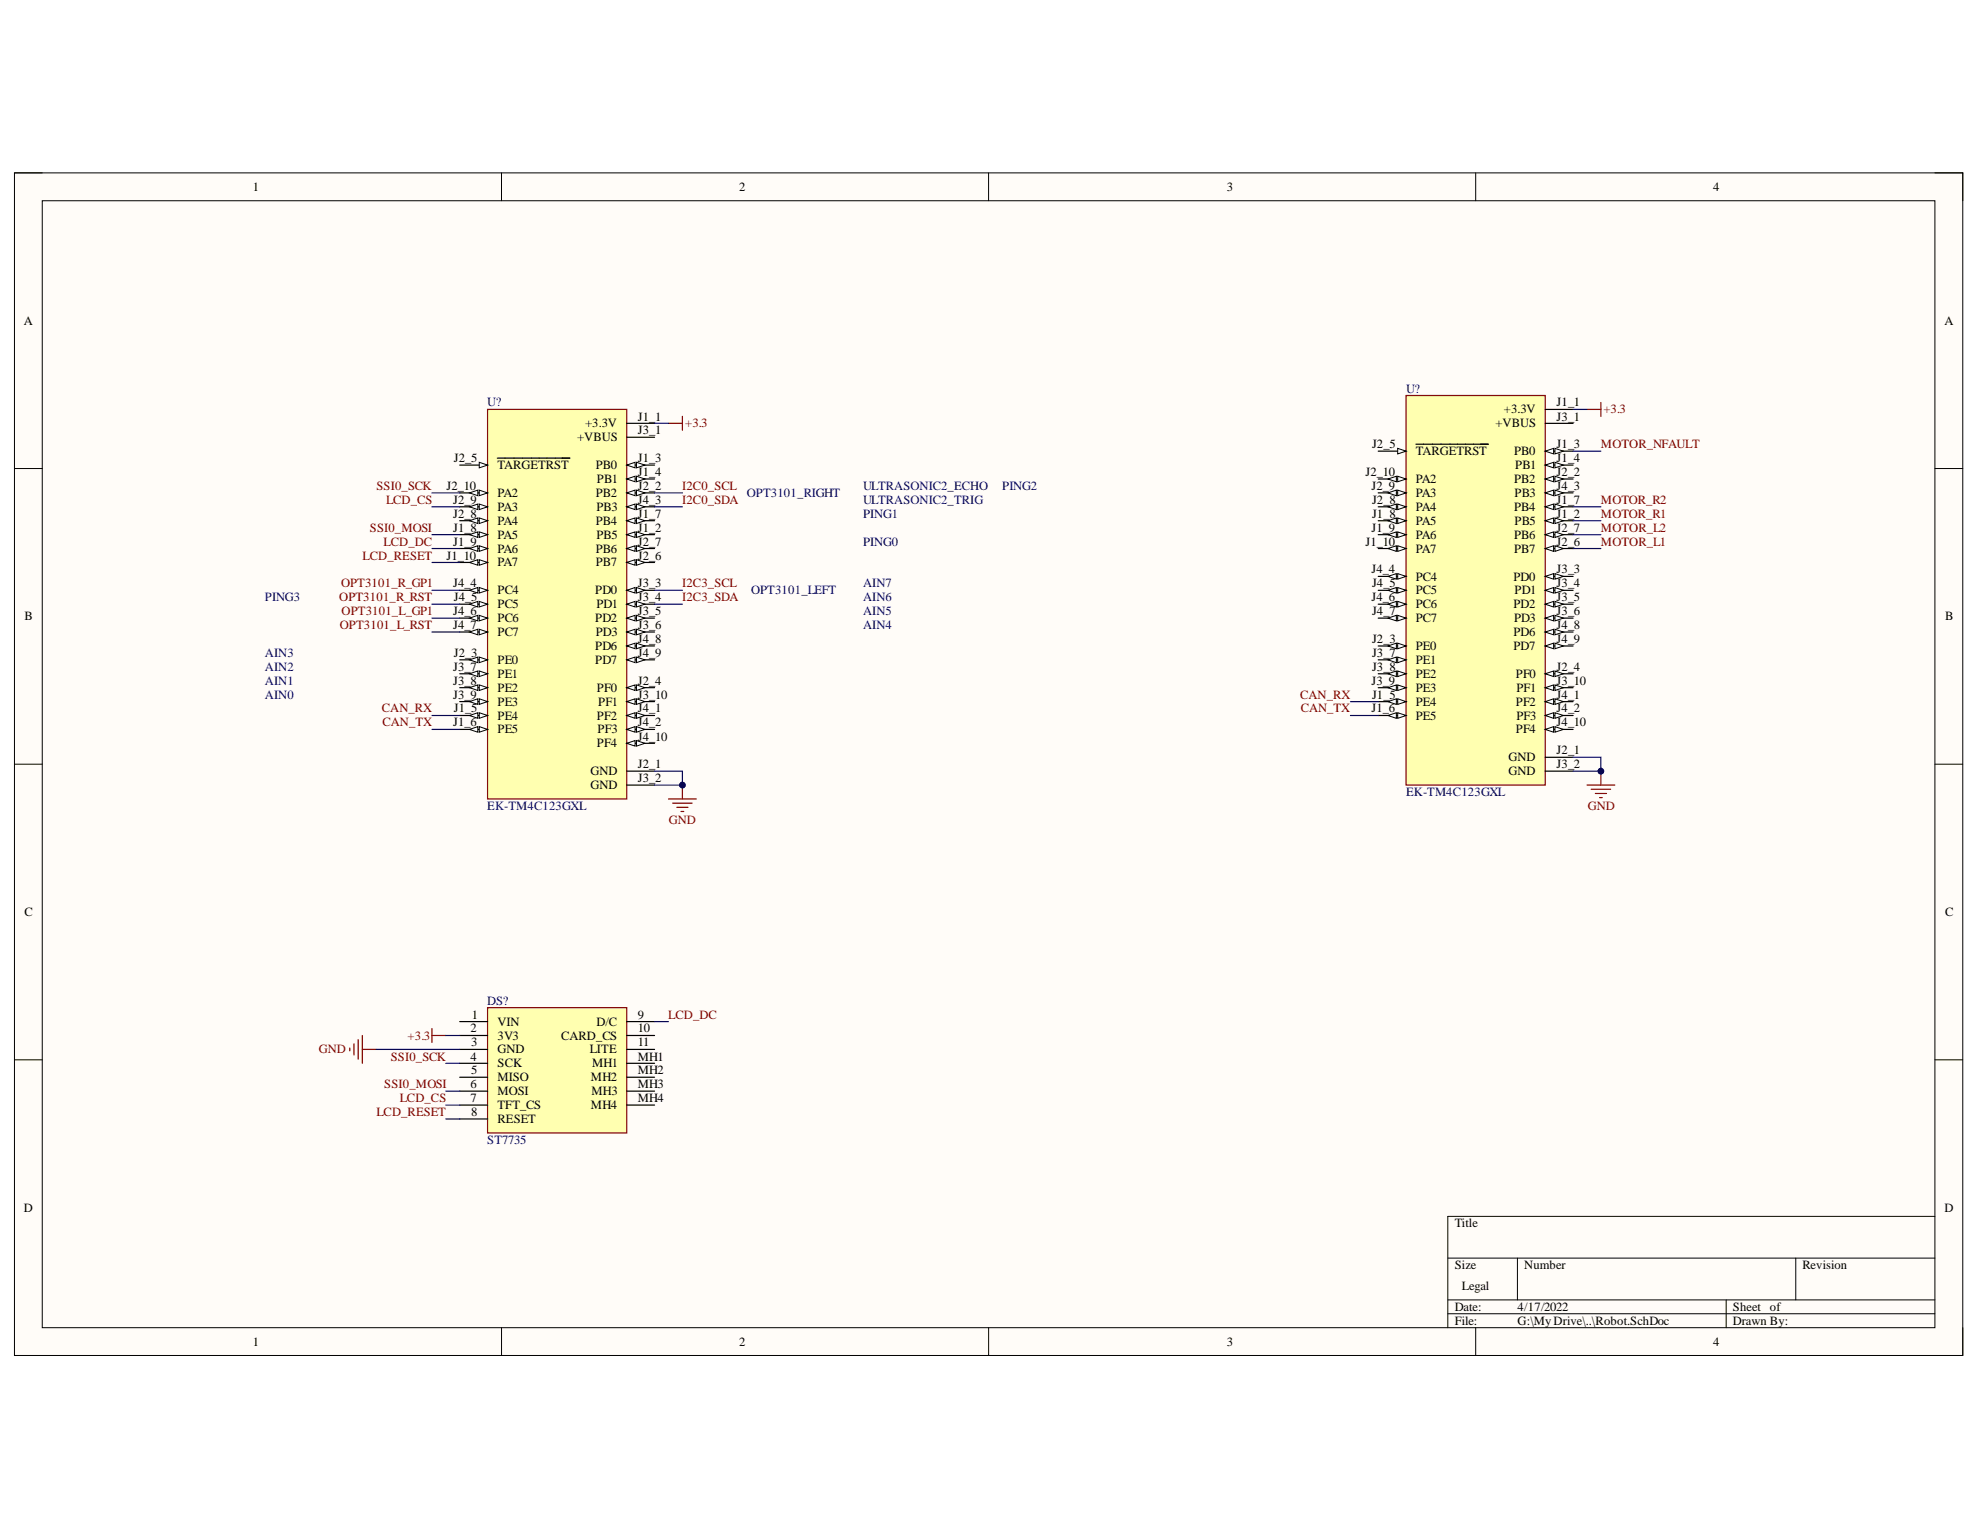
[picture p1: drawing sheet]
<svg xmlns="http://www.w3.org/2000/svg" width="279mm" height="216mm" viewBox="0 0 279 216" stroke-linecap="round" stroke-linejoin="round" font-family="sans-serif">
<path d="M2 24.4h275v166.9h-275z" fill-rule="evenodd" fill="#fffcf8"/>
<path d="M2 24.4h275v166.9h-275z" fill="none" stroke="#000" stroke-width=".14"/>
<path d="M6 28.3h267v159.1h-267z" fill-rule="evenodd" fill="#fffcf8"/>
<g fill="none" stroke="#000" stroke-width=".14">
<path d="M2 24.4h4M6 28.3h267v159.1h-267zM70.8 24.4v3.9M139.5 24.4v3.9M208.2 24.4v3.9M273 24.4h4v3.9M2 66.1h4M273 66.1h4M2 107.8h4M273 107.8h4M2 149.6h4M273 149.6h4"/>
<path d="M204.3 177.5h68.7M214.1 177.5v5.9M253.4 177.5v5.9M273 171.6h-68.7v15.8M70.8 187.4v3.9M139.5 187.4v3.9M204.3 183.4h68.7M204.3 185.4h68.7M208.2 187.4v3.9M243.6 183.4v4M277 187.4v3.9"/>
</g>
<path d="M68.8 57.8h19.6v54.9h-19.6z" fill-rule="evenodd" fill="#ffffb0"/>
<path d="M68.8 57.8h19.6v54.9h-19.6z" fill="none" stroke="#800000" stroke-width=".17"/>
<path d="M64.9 65.6h3.9" fill="none" stroke="#000" stroke-width=".17"/>
<path d="M67.6 65.2l1.2 .4-1.2 .4z" fill="#f8fcff"/>
<path d="M67.6 65.2l1.2 .4-1.2 .4z" fill="none" stroke="#000" stroke-width=".14"/>
<path d="M64.9 69.6h3.9M70.2 64.6h10.2" fill="none" stroke="#000" stroke-width=".17"/>
<path d="M67.6 69.2l1.2 .4-1.2 .3z" fill="#f8fcff"/>
<path d="M67.6 69.2l1.2 .4-1.2 .3z" fill="none" stroke="#000" stroke-width=".14"/>
<path d="M66.3 69.6l1.1-.4v.7z" fill="#f8fcff"/>
<path d="M66.3 69.6l1.1-.4v.7z" fill="none" stroke="#000" stroke-width=".14"/>
<path d="M64.9 71.5h3.9" fill="none" stroke="#000" stroke-width=".17"/>
<path d="M67.6 71.1l1.2 .4-1.2 .4z" fill="#f8fcff"/>
<path d="M67.6 71.1l1.2 .4-1.2 .4z" fill="none" stroke="#000" stroke-width=".14"/>
<path d="M66.3 71.5l1.1-.4v.8z" fill="#f8fcff"/>
<path d="M66.3 71.5l1.1-.4v.8z" fill="none" stroke="#000" stroke-width=".14"/>
<path d="M64.9 73.5h3.9" fill="none" stroke="#000" stroke-width=".17"/>
<path d="M67.6 73.1l1.2 .4-1.2 .4z" fill="#f8fcff"/>
<path d="M67.6 73.1l1.2 .4-1.2 .4z" fill="none" stroke="#000" stroke-width=".14"/>
<path d="M66.3 73.5l1.1-.4v.8z" fill="#f8fcff"/>
<path d="M66.3 73.5l1.1-.4v.8z" fill="none" stroke="#000" stroke-width=".14"/>
<path d="M64.9 75.4h3.9" fill="none" stroke="#000" stroke-width=".17"/>
<path d="M67.6 75.1l1.2 .3-1.2 .4z" fill="#f8fcff"/>
<path d="M67.6 75.1l1.2 .3-1.2 .4z" fill="none" stroke="#000" stroke-width=".14"/>
<path d="M66.3 75.4l1.1-.3v.7z" fill="#f8fcff"/>
<path d="M66.3 75.4l1.1-.3v.7z" fill="none" stroke="#000" stroke-width=".14"/>
<path d="M64.9 77.4h3.9" fill="none" stroke="#000" stroke-width=".17"/>
<path d="M67.6 77l1.2 .4-1.2 .4z" fill="#f8fcff"/>
<path d="M67.6 77l1.2 .4-1.2 .4z" fill="none" stroke="#000" stroke-width=".14"/>
<path d="M66.3 77.4l1.1-.4v.8z" fill="#f8fcff"/>
<path d="M66.3 77.4l1.1-.4v.8z" fill="none" stroke="#000" stroke-width=".14"/>
<path d="M64.9 79.4h3.9" fill="none" stroke="#000" stroke-width=".17"/>
<path d="M67.6 79l1.2 .4-1.2 .4z" fill="#f8fcff"/>
<path d="M67.6 79l1.2 .4-1.2 .4z" fill="none" stroke="#000" stroke-width=".14"/>
<path d="M66.3 79.4l1.1-.4v.8z" fill="#f8fcff"/>
<path d="M66.3 79.4l1.1-.4v.8z" fill="none" stroke="#000" stroke-width=".14"/>
<path d="M64.9 83.3h3.9" fill="none" stroke="#000" stroke-width=".17"/>
<path d="M67.6 82.9l1.2 .4-1.2 .4z" fill="#f8fcff"/>
<path d="M67.6 82.9l1.2 .4-1.2 .4z" fill="none" stroke="#000" stroke-width=".14"/>
<path d="M66.3 83.3l1.1-.4v.8z" fill="#f8fcff"/>
<path d="M66.3 83.3l1.1-.4v.8z" fill="none" stroke="#000" stroke-width=".14"/>
<path d="M64.9 85.3h3.9" fill="none" stroke="#000" stroke-width=".17"/>
<path d="M67.6 84.9l1.2 .4-1.2 .4z" fill="#f8fcff"/>
<path d="M67.6 84.9l1.2 .4-1.2 .4z" fill="none" stroke="#000" stroke-width=".14"/>
<path d="M66.3 85.3l1.1-.4v.8z" fill="#f8fcff"/>
<path d="M66.3 85.3l1.1-.4v.8z" fill="none" stroke="#000" stroke-width=".14"/>
<path d="M64.9 87.2h3.9" fill="none" stroke="#000" stroke-width=".17"/>
<path d="M67.6 86.8l1.2 .4-1.2 .4z" fill="#f8fcff"/>
<path d="M67.6 86.8l1.2 .4-1.2 .4z" fill="none" stroke="#000" stroke-width=".14"/>
<path d="M66.3 87.2l1.1-.4v.8z" fill="#f8fcff"/>
<path d="M66.3 87.2l1.1-.4v.8z" fill="none" stroke="#000" stroke-width=".14"/>
<path d="M64.9 89.2h3.9" fill="none" stroke="#000" stroke-width=".17"/>
<path d="M67.6 88.8l1.2 .4-1.2 .4z" fill="#f8fcff"/>
<path d="M67.6 88.8l1.2 .4-1.2 .4z" fill="none" stroke="#000" stroke-width=".14"/>
<path d="M66.3 89.2l1.1-.4v.8z" fill="#f8fcff"/>
<path d="M66.3 89.2l1.1-.4v.8z" fill="none" stroke="#000" stroke-width=".14"/>
<path d="M64.9 93.1h3.9" fill="none" stroke="#000" stroke-width=".17"/>
<path d="M67.6 92.7l1.2 .4-1.2 .4z" fill="#f8fcff"/>
<path d="M67.6 92.7l1.2 .4-1.2 .4z" fill="none" stroke="#000" stroke-width=".14"/>
<path d="M66.3 93.1l1.1-.4v.8z" fill="#f8fcff"/>
<path d="M66.3 93.1l1.1-.4v.8z" fill="none" stroke="#000" stroke-width=".14"/>
<path d="M64.9 95.1h3.9" fill="none" stroke="#000" stroke-width=".17"/>
<path d="M67.6 94.7l1.2 .4-1.2 .4z" fill="#f8fcff"/>
<path d="M67.6 94.7l1.2 .4-1.2 .4z" fill="none" stroke="#000" stroke-width=".14"/>
<path d="M66.3 95.1l1.1-.4v.8z" fill="#f8fcff"/>
<path d="M66.3 95.1l1.1-.4v.8z" fill="none" stroke="#000" stroke-width=".14"/>
<path d="M64.9 97h3.9" fill="none" stroke="#000" stroke-width=".17"/>
<path d="M67.6 96.6l1.2 .4-1.2 .4z" fill="#f8fcff"/>
<path d="M67.6 96.6l1.2 .4-1.2 .4z" fill="none" stroke="#000" stroke-width=".14"/>
<path d="M66.3 97l1.1-.4v.8z" fill="#f8fcff"/>
<path d="M66.3 97l1.1-.4v.8z" fill="none" stroke="#000" stroke-width=".14"/>
<path d="M64.9 99h3.9" fill="none" stroke="#000" stroke-width=".17"/>
<path d="M67.6 98.6l1.2 .4-1.2 .4z" fill="#f8fcff"/>
<path d="M67.6 98.6l1.2 .4-1.2 .4z" fill="none" stroke="#000" stroke-width=".14"/>
<path d="M66.3 99l1.1-.4v.8z" fill="#f8fcff"/>
<path d="M66.3 99l1.1-.4v.8z" fill="none" stroke="#000" stroke-width=".14"/>
<path d="M64.9 101h3.9" fill="none" stroke="#000" stroke-width=".17"/>
<path d="M67.6 100.6l1.2 .4-1.2 .4z" fill="#f8fcff"/>
<path d="M67.6 100.6l1.2 .4-1.2 .4z" fill="none" stroke="#000" stroke-width=".14"/>
<path d="M66.3 101l1.1-.4v.8z" fill="#f8fcff"/>
<path d="M66.3 101l1.1-.4v.8z" fill="none" stroke="#000" stroke-width=".14"/>
<path d="M64.9 102.9h3.9" fill="none" stroke="#000" stroke-width=".17"/>
<path d="M67.6 102.5l1.2 .4-1.2 .4z" fill="#f8fcff"/>
<path d="M67.6 102.5l1.2 .4-1.2 .4z" fill="none" stroke="#000" stroke-width=".14"/>
<path d="M66.3 102.9l1.1-.4v.8z" fill="#f8fcff"/>
<path d="M66.3 102.9l1.1-.4v.8z" fill="none" stroke="#000" stroke-width=".14"/>
<path d="M88.4 59.7h4M88.4 61.7h4M88.4 65.6h4" fill="none" stroke="#000" stroke-width=".17"/>
<path d="M88.4 65.6l1.2-.4v.8z" fill="#f8fcff"/>
<path d="M88.4 65.6l1.2-.4v.8z" fill="none" stroke="#000" stroke-width=".14"/>
<path d="M89.8 65.2l1.2 .4-1.2 .4z" fill="#f8fcff"/>
<path d="M89.8 65.2l1.2 .4-1.2 .4z" fill="none" stroke="#000" stroke-width=".14"/>
<path d="M88.4 67.6h4" fill="none" stroke="#000" stroke-width=".17"/>
<path d="M88.4 67.6l1.2-.4v.8z" fill="#f8fcff"/>
<path d="M88.4 67.6l1.2-.4v.8z" fill="none" stroke="#000" stroke-width=".14"/>
<path d="M89.8 67.2l1.2 .4-1.2 .4z" fill="#f8fcff"/>
<path d="M89.8 67.2l1.2 .4-1.2 .4z" fill="none" stroke="#000" stroke-width=".14"/>
<path d="M88.4 69.6h4" fill="none" stroke="#000" stroke-width=".17"/>
<path d="M88.4 69.6l1.2-.4v.7z" fill="#f8fcff"/>
<path d="M88.4 69.6l1.2-.4v.7z" fill="none" stroke="#000" stroke-width=".14"/>
<path d="M89.8 69.2l1.2 .4-1.2 .3z" fill="#f8fcff"/>
<path d="M89.8 69.2l1.2 .4-1.2 .3z" fill="none" stroke="#000" stroke-width=".14"/>
<path d="M88.4 71.5h4" fill="none" stroke="#000" stroke-width=".17"/>
<path d="M88.4 71.5l1.2-.4v.8z" fill="#f8fcff"/>
<path d="M88.4 71.5l1.2-.4v.8z" fill="none" stroke="#000" stroke-width=".14"/>
<path d="M89.8 71.1l1.2 .4-1.2 .4z" fill="#f8fcff"/>
<path d="M89.8 71.1l1.2 .4-1.2 .4z" fill="none" stroke="#000" stroke-width=".14"/>
<path d="M88.4 73.5h4" fill="none" stroke="#000" stroke-width=".17"/>
<path d="M88.4 73.5l1.2-.4v.8z" fill="#f8fcff"/>
<path d="M88.4 73.5l1.2-.4v.8z" fill="none" stroke="#000" stroke-width=".14"/>
<path d="M89.8 73.1l1.2 .4-1.2 .4z" fill="#f8fcff"/>
<path d="M89.8 73.1l1.2 .4-1.2 .4z" fill="none" stroke="#000" stroke-width=".14"/>
<path d="M88.4 75.4h4" fill="none" stroke="#000" stroke-width=".17"/>
<path d="M88.4 75.4l1.2-.3v.7z" fill="#f8fcff"/>
<path d="M88.4 75.4l1.2-.3v.7z" fill="none" stroke="#000" stroke-width=".14"/>
<path d="M89.8 75.1l1.2 .3-1.2 .4z" fill="#f8fcff"/>
<path d="M89.8 75.1l1.2 .3-1.2 .4z" fill="none" stroke="#000" stroke-width=".14"/>
<path d="M88.4 77.4h4" fill="none" stroke="#000" stroke-width=".17"/>
<path d="M88.4 77.4l1.2-.4v.8z" fill="#f8fcff"/>
<path d="M88.4 77.4l1.2-.4v.8z" fill="none" stroke="#000" stroke-width=".14"/>
<path d="M89.8 77l1.2 .4-1.2 .4z" fill="#f8fcff"/>
<path d="M89.8 77l1.2 .4-1.2 .4z" fill="none" stroke="#000" stroke-width=".14"/>
<path d="M88.4 79.4h4" fill="none" stroke="#000" stroke-width=".17"/>
<path d="M88.4 79.4l1.2-.4v.8z" fill="#f8fcff"/>
<path d="M88.4 79.4l1.2-.4v.8z" fill="none" stroke="#000" stroke-width=".14"/>
<path d="M89.8 79l1.2 .4-1.2 .4z" fill="#f8fcff"/>
<path d="M89.8 79l1.2 .4-1.2 .4z" fill="none" stroke="#000" stroke-width=".14"/>
<path d="M88.4 83.3h4" fill="none" stroke="#000" stroke-width=".17"/>
<path d="M88.4 83.3l1.2-.4v.8z" fill="#f8fcff"/>
<path d="M88.4 83.3l1.2-.4v.8z" fill="none" stroke="#000" stroke-width=".14"/>
<path d="M89.8 82.9l1.2 .4-1.2 .4z" fill="#f8fcff"/>
<path d="M89.8 82.9l1.2 .4-1.2 .4z" fill="none" stroke="#000" stroke-width=".14"/>
<path d="M88.4 85.3h4" fill="none" stroke="#000" stroke-width=".17"/>
<path d="M88.4 85.3l1.2-.4v.8z" fill="#f8fcff"/>
<path d="M88.4 85.3l1.2-.4v.8z" fill="none" stroke="#000" stroke-width=".14"/>
<path d="M89.8 84.9l1.2 .4-1.2 .4z" fill="#f8fcff"/>
<path d="M89.8 84.9l1.2 .4-1.2 .4z" fill="none" stroke="#000" stroke-width=".14"/>
<path d="M88.4 87.2h4" fill="none" stroke="#000" stroke-width=".17"/>
<path d="M88.4 87.2l1.2-.4v.8z" fill="#f8fcff"/>
<path d="M88.4 87.2l1.2-.4v.8z" fill="none" stroke="#000" stroke-width=".14"/>
<path d="M89.8 86.8l1.2 .4-1.2 .4z" fill="#f8fcff"/>
<path d="M89.8 86.8l1.2 .4-1.2 .4z" fill="none" stroke="#000" stroke-width=".14"/>
<path d="M88.4 89.2h4" fill="none" stroke="#000" stroke-width=".17"/>
<path d="M88.4 89.2l1.2-.4v.8z" fill="#f8fcff"/>
<path d="M88.4 89.2l1.2-.4v.8z" fill="none" stroke="#000" stroke-width=".14"/>
<path d="M89.8 88.8l1.2 .4-1.2 .4z" fill="#f8fcff"/>
<path d="M89.8 88.8l1.2 .4-1.2 .4z" fill="none" stroke="#000" stroke-width=".14"/>
<path d="M88.4 91.2h4" fill="none" stroke="#000" stroke-width=".17"/>
<path d="M88.4 91.2l1.2-.4v.7z" fill="#f8fcff"/>
<path d="M88.4 91.2l1.2-.4v.7z" fill="none" stroke="#000" stroke-width=".14"/>
<path d="M89.8 90.8l1.2 .4-1.2 .3z" fill="#f8fcff"/>
<path d="M89.8 90.8l1.2 .4-1.2 .3z" fill="none" stroke="#000" stroke-width=".14"/>
<path d="M88.4 93.1h4" fill="none" stroke="#000" stroke-width=".17"/>
<path d="M88.4 93.1l1.2-.4v.8z" fill="#f8fcff"/>
<path d="M88.4 93.1l1.2-.4v.8z" fill="none" stroke="#000" stroke-width=".14"/>
<path d="M89.8 92.7l1.2 .4-1.2 .4z" fill="#f8fcff"/>
<path d="M89.8 92.7l1.2 .4-1.2 .4z" fill="none" stroke="#000" stroke-width=".14"/>
<path d="M88.4 97h4" fill="none" stroke="#000" stroke-width=".17"/>
<path d="M88.4 97l1.2-.4v.8z" fill="#f8fcff"/>
<path d="M88.4 97l1.2-.4v.8z" fill="none" stroke="#000" stroke-width=".14"/>
<path d="M89.8 96.6l1.2 .4-1.2 .4z" fill="#f8fcff"/>
<path d="M89.8 96.6l1.2 .4-1.2 .4z" fill="none" stroke="#000" stroke-width=".14"/>
<path d="M88.4 99h4" fill="none" stroke="#000" stroke-width=".17"/>
<path d="M88.4 99l1.2-.4v.8z" fill="#f8fcff"/>
<path d="M88.4 99l1.2-.4v.8z" fill="none" stroke="#000" stroke-width=".14"/>
<path d="M89.8 98.6l1.2 .4-1.2 .4z" fill="#f8fcff"/>
<path d="M89.8 98.6l1.2 .4-1.2 .4z" fill="none" stroke="#000" stroke-width=".14"/>
<path d="M88.4 101h4" fill="none" stroke="#000" stroke-width=".17"/>
<path d="M88.4 101l1.2-.4v.8z" fill="#f8fcff"/>
<path d="M88.4 101l1.2-.4v.8z" fill="none" stroke="#000" stroke-width=".14"/>
<path d="M89.8 100.6l1.2 .4-1.2 .4z" fill="#f8fcff"/>
<path d="M89.8 100.6l1.2 .4-1.2 .4z" fill="none" stroke="#000" stroke-width=".14"/>
<path d="M88.4 102.9h4" fill="none" stroke="#000" stroke-width=".17"/>
<path d="M88.4 102.9l1.2-.4v.8z" fill="#f8fcff"/>
<path d="M88.4 102.9l1.2-.4v.8z" fill="none" stroke="#000" stroke-width=".14"/>
<path d="M89.8 102.5l1.2 .4-1.2 .4z" fill="#f8fcff"/>
<path d="M89.8 102.5l1.2 .4-1.2 .4z" fill="none" stroke="#000" stroke-width=".14"/>
<path d="M88.4 104.9h4" fill="none" stroke="#000" stroke-width=".17"/>
<path d="M88.4 104.9l1.2-.4v.8z" fill="#f8fcff"/>
<path d="M88.4 104.9l1.2-.4v.8z" fill="none" stroke="#000" stroke-width=".14"/>
<path d="M89.8 104.5l1.2 .4-1.2 .4z" fill="#f8fcff"/>
<path d="M89.8 104.5l1.2 .4-1.2 .4z" fill="none" stroke="#000" stroke-width=".14"/>
<path d="M88.4 108.8h4M88.4 110.8h4" fill="none" stroke="#000" stroke-width=".17"/>
<path d="M68.8 142.2h19.6v17.7h-19.6z" fill-rule="evenodd" fill="#ffffb0"/>
<path d="M94.3 112.7h4M94.9 113.3h2.8M95.5 113.9h1.6M96.1 114.5h.4M96.3 110.8v1.9M68.8 142.2h19.6v17.7h-19.6z" fill="none" stroke="#800000" stroke-width=".17"/>
<g fill="none" stroke="#000" stroke-width=".17">
<path d="M64.9 144.2h3.9M64.9 146.1h3.9M64.9 148.1h3.9M64.9 150h3.9M64.9 152h3.9M64.9 154h3.9M64.9 155.9h3.9M64.9 157.9h3.9M88.4 144.2h4M88.4 146.1h4M88.4 148.1h4M88.4 150h4"/>
<path d="M88.4 152h4M88.4 154h4M88.4 155.9h4"/>
</g>
<circle cx="96.3" cy="110.8" r=".39" fill="#000080"/>
<circle cx="96.3" cy="110.8" r=".39" fill="none" stroke="#000080" stroke-width=".14"/>
<path d="M94.3 59.7h2M96.3 58.8v1.9M49.4 147.9v.4M50 147.3v1.6M50.5 146.7v2.8M51.1 146.1v3.9M51.1 148.1h2M61 145.1v2M61 146.1h1.9" fill="none" stroke="#800000" stroke-width=".17"/>
<path d="M198.4 55.8h19.6v55h-19.6z" fill-rule="evenodd" fill="#ffffb0"/>
<path d="M198.4 55.8h19.6v55h-19.6z" fill="none" stroke="#800000" stroke-width=".17"/>
<path d="M194.5 63.7h3.9" fill="none" stroke="#000" stroke-width=".17"/>
<path d="M197.2 63.3l1.2 .4-1.2 .4z" fill="#f8fcff"/>
<path d="M197.2 63.3l1.2 .4-1.2 .4z" fill="none" stroke="#000" stroke-width=".14"/>
<path d="M194.5 67.6h3.9M199.8 62.7h10.2" fill="none" stroke="#000" stroke-width=".17"/>
<path d="M197.2 67.2l1.2 .4-1.2 .4z" fill="#f8fcff"/>
<path d="M197.2 67.2l1.2 .4-1.2 .4z" fill="none" stroke="#000" stroke-width=".14"/>
<path d="M195.9 67.6l1.1-.4v.8z" fill="#f8fcff"/>
<path d="M195.9 67.6l1.1-.4v.8z" fill="none" stroke="#000" stroke-width=".14"/>
<path d="M194.5 69.6h3.9" fill="none" stroke="#000" stroke-width=".17"/>
<path d="M197.2 69.2l1.2 .4-1.2 .4z" fill="#f8fcff"/>
<path d="M197.2 69.2l1.2 .4-1.2 .4z" fill="none" stroke="#000" stroke-width=".14"/>
<path d="M195.9 69.6l1.1-.4v.8z" fill="#f8fcff"/>
<path d="M195.9 69.6l1.1-.4v.8z" fill="none" stroke="#000" stroke-width=".14"/>
<path d="M194.5 71.5h3.9" fill="none" stroke="#000" stroke-width=".17"/>
<path d="M197.2 71.1l1.2 .4-1.2 .4z" fill="#f8fcff"/>
<path d="M197.2 71.1l1.2 .4-1.2 .4z" fill="none" stroke="#000" stroke-width=".14"/>
<path d="M195.9 71.5l1.1-.4v.8z" fill="#f8fcff"/>
<path d="M195.9 71.5l1.1-.4v.8z" fill="none" stroke="#000" stroke-width=".14"/>
<path d="M194.5 73.5h3.9" fill="none" stroke="#000" stroke-width=".17"/>
<path d="M197.2 73.1l1.2 .4-1.2 .4z" fill="#f8fcff"/>
<path d="M197.2 73.1l1.2 .4-1.2 .4z" fill="none" stroke="#000" stroke-width=".14"/>
<path d="M195.9 73.5l1.1-.4v.8z" fill="#f8fcff"/>
<path d="M195.9 73.5l1.1-.4v.8z" fill="none" stroke="#000" stroke-width=".14"/>
<path d="M194.5 75.4h3.9" fill="none" stroke="#000" stroke-width=".17"/>
<path d="M197.2 75.1l1.2 .3-1.2 .4z" fill="#f8fcff"/>
<path d="M197.2 75.1l1.2 .3-1.2 .4z" fill="none" stroke="#000" stroke-width=".14"/>
<path d="M195.9 75.4l1.1-.3v.7z" fill="#f8fcff"/>
<path d="M195.9 75.4l1.1-.3v.7z" fill="none" stroke="#000" stroke-width=".14"/>
<path d="M194.5 77.4h3.9" fill="none" stroke="#000" stroke-width=".17"/>
<path d="M197.2 77l1.2 .4-1.2 .4z" fill="#f8fcff"/>
<path d="M197.2 77l1.2 .4-1.2 .4z" fill="none" stroke="#000" stroke-width=".14"/>
<path d="M195.9 77.4l1.1-.4v.8z" fill="#f8fcff"/>
<path d="M195.9 77.4l1.1-.4v.8z" fill="none" stroke="#000" stroke-width=".14"/>
<path d="M194.5 81.3h3.9" fill="none" stroke="#000" stroke-width=".17"/>
<path d="M197.2 80.9l1.2 .4-1.2 .4z" fill="#f8fcff"/>
<path d="M197.2 80.9l1.2 .4-1.2 .4z" fill="none" stroke="#000" stroke-width=".14"/>
<path d="M195.9 81.3l1.1-.4v.8z" fill="#f8fcff"/>
<path d="M195.9 81.3l1.1-.4v.8z" fill="none" stroke="#000" stroke-width=".14"/>
<path d="M194.5 83.3h3.9" fill="none" stroke="#000" stroke-width=".17"/>
<path d="M197.2 82.9l1.2 .4-1.2 .4z" fill="#f8fcff"/>
<path d="M197.2 82.9l1.2 .4-1.2 .4z" fill="none" stroke="#000" stroke-width=".14"/>
<path d="M195.9 83.3l1.1-.4v.8z" fill="#f8fcff"/>
<path d="M195.9 83.3l1.1-.4v.8z" fill="none" stroke="#000" stroke-width=".14"/>
<path d="M194.5 85.3h3.9" fill="none" stroke="#000" stroke-width=".17"/>
<path d="M197.2 84.9l1.2 .4-1.2 .4z" fill="#f8fcff"/>
<path d="M197.2 84.9l1.2 .4-1.2 .4z" fill="none" stroke="#000" stroke-width=".14"/>
<path d="M195.9 85.3l1.1-.4v.8z" fill="#f8fcff"/>
<path d="M195.9 85.3l1.1-.4v.8z" fill="none" stroke="#000" stroke-width=".14"/>
<path d="M194.5 87.2h3.9" fill="none" stroke="#000" stroke-width=".17"/>
<path d="M197.2 86.8l1.2 .4-1.2 .4z" fill="#f8fcff"/>
<path d="M197.2 86.8l1.2 .4-1.2 .4z" fill="none" stroke="#000" stroke-width=".14"/>
<path d="M195.9 87.2l1.1-.4v.8z" fill="#f8fcff"/>
<path d="M195.9 87.2l1.1-.4v.8z" fill="none" stroke="#000" stroke-width=".14"/>
<path d="M194.5 91.2h3.9" fill="none" stroke="#000" stroke-width=".17"/>
<path d="M197.2 90.8l1.2 .4-1.2 .3z" fill="#f8fcff"/>
<path d="M197.2 90.8l1.2 .4-1.2 .3z" fill="none" stroke="#000" stroke-width=".14"/>
<path d="M195.9 91.2l1.1-.4v.7z" fill="#f8fcff"/>
<path d="M195.9 91.2l1.1-.4v.7z" fill="none" stroke="#000" stroke-width=".14"/>
<path d="M194.5 93.1h3.9" fill="none" stroke="#000" stroke-width=".17"/>
<path d="M197.2 92.7l1.2 .4-1.2 .4z" fill="#f8fcff"/>
<path d="M197.2 92.7l1.2 .4-1.2 .4z" fill="none" stroke="#000" stroke-width=".14"/>
<path d="M195.9 93.1l1.1-.4v.8z" fill="#f8fcff"/>
<path d="M195.9 93.1l1.1-.4v.8z" fill="none" stroke="#000" stroke-width=".14"/>
<path d="M194.5 95.1h3.9" fill="none" stroke="#000" stroke-width=".17"/>
<path d="M197.2 94.7l1.2 .4-1.2 .4z" fill="#f8fcff"/>
<path d="M197.2 94.7l1.2 .4-1.2 .4z" fill="none" stroke="#000" stroke-width=".14"/>
<path d="M195.9 95.1l1.1-.4v.8z" fill="#f8fcff"/>
<path d="M195.9 95.1l1.1-.4v.8z" fill="none" stroke="#000" stroke-width=".14"/>
<path d="M194.5 97h3.9" fill="none" stroke="#000" stroke-width=".17"/>
<path d="M197.2 96.7l1.2 .3-1.2 .4z" fill="#f8fcff"/>
<path d="M197.2 96.7l1.2 .3-1.2 .4z" fill="none" stroke="#000" stroke-width=".14"/>
<path d="M195.9 97l1.1-.3v.7z" fill="#f8fcff"/>
<path d="M195.9 97l1.1-.3v.7z" fill="none" stroke="#000" stroke-width=".14"/>
<path d="M194.5 99h3.9" fill="none" stroke="#000" stroke-width=".17"/>
<path d="M197.2 98.6l1.2 .4-1.2 .4z" fill="#f8fcff"/>
<path d="M197.2 98.6l1.2 .4-1.2 .4z" fill="none" stroke="#000" stroke-width=".14"/>
<path d="M195.9 99l1.1-.4v.8z" fill="#f8fcff"/>
<path d="M195.9 99l1.1-.4v.8z" fill="none" stroke="#000" stroke-width=".14"/>
<path d="M194.5 101h3.9" fill="none" stroke="#000" stroke-width=".17"/>
<path d="M197.2 100.6l1.2 .4-1.2 .4z" fill="#f8fcff"/>
<path d="M197.2 100.6l1.2 .4-1.2 .4z" fill="none" stroke="#000" stroke-width=".14"/>
<path d="M195.9 101l1.1-.4v.8z" fill="#f8fcff"/>
<path d="M195.9 101l1.1-.4v.8z" fill="none" stroke="#000" stroke-width=".14"/>
<path d="M218 57.8h4M218 59.7h4M218 63.7h4" fill="none" stroke="#000" stroke-width=".17"/>
<path d="M218 63.7l1.2-.4v.8z" fill="#f8fcff"/>
<path d="M218 63.7l1.2-.4v.8z" fill="none" stroke="#000" stroke-width=".14"/>
<path d="M219.4 63.3l1.2 .4-1.2 .4z" fill="#f8fcff"/>
<path d="M219.4 63.3l1.2 .4-1.2 .4z" fill="none" stroke="#000" stroke-width=".14"/>
<path d="M218 65.6h4" fill="none" stroke="#000" stroke-width=".17"/>
<path d="M218 65.6l1.2-.4v.8z" fill="#f8fcff"/>
<path d="M218 65.6l1.2-.4v.8z" fill="none" stroke="#000" stroke-width=".14"/>
<path d="M219.4 65.2l1.2 .4-1.2 .4z" fill="#f8fcff"/>
<path d="M219.4 65.2l1.2 .4-1.2 .4z" fill="none" stroke="#000" stroke-width=".14"/>
<path d="M218 67.6h4" fill="none" stroke="#000" stroke-width=".17"/>
<path d="M218 67.6l1.2-.4v.8z" fill="#f8fcff"/>
<path d="M218 67.6l1.2-.4v.8z" fill="none" stroke="#000" stroke-width=".14"/>
<path d="M219.4 67.2l1.2 .4-1.2 .4z" fill="#f8fcff"/>
<path d="M219.4 67.2l1.2 .4-1.2 .4z" fill="none" stroke="#000" stroke-width=".14"/>
<path d="M218 69.6h4" fill="none" stroke="#000" stroke-width=".17"/>
<path d="M218 69.6l1.2-.4v.8z" fill="#f8fcff"/>
<path d="M218 69.6l1.2-.4v.8z" fill="none" stroke="#000" stroke-width=".14"/>
<path d="M219.4 69.2l1.2 .4-1.2 .4z" fill="#f8fcff"/>
<path d="M219.4 69.2l1.2 .4-1.2 .4z" fill="none" stroke="#000" stroke-width=".14"/>
<path d="M218 71.5h4" fill="none" stroke="#000" stroke-width=".17"/>
<path d="M218 71.5l1.2-.4v.8z" fill="#f8fcff"/>
<path d="M218 71.5l1.2-.4v.8z" fill="none" stroke="#000" stroke-width=".14"/>
<path d="M219.4 71.1l1.2 .4-1.2 .4z" fill="#f8fcff"/>
<path d="M219.4 71.1l1.2 .4-1.2 .4z" fill="none" stroke="#000" stroke-width=".14"/>
<path d="M218 73.5h4" fill="none" stroke="#000" stroke-width=".17"/>
<path d="M218 73.5l1.2-.4v.8z" fill="#f8fcff"/>
<path d="M218 73.5l1.2-.4v.8z" fill="none" stroke="#000" stroke-width=".14"/>
<path d="M219.4 73.1l1.2 .4-1.2 .4z" fill="#f8fcff"/>
<path d="M219.4 73.1l1.2 .4-1.2 .4z" fill="none" stroke="#000" stroke-width=".14"/>
<path d="M218 75.4h4" fill="none" stroke="#000" stroke-width=".17"/>
<path d="M218 75.4l1.2-.3v.7z" fill="#f8fcff"/>
<path d="M218 75.4l1.2-.3v.7z" fill="none" stroke="#000" stroke-width=".14"/>
<path d="M219.4 75.1l1.2 .3-1.2 .4z" fill="#f8fcff"/>
<path d="M219.4 75.1l1.2 .3-1.2 .4z" fill="none" stroke="#000" stroke-width=".14"/>
<path d="M218 77.4h4" fill="none" stroke="#000" stroke-width=".17"/>
<path d="M218 77.4l1.2-.4v.8z" fill="#f8fcff"/>
<path d="M218 77.4l1.2-.4v.8z" fill="none" stroke="#000" stroke-width=".14"/>
<path d="M219.4 77l1.2 .4-1.2 .4z" fill="#f8fcff"/>
<path d="M219.4 77l1.2 .4-1.2 .4z" fill="none" stroke="#000" stroke-width=".14"/>
<path d="M218 81.3h4" fill="none" stroke="#000" stroke-width=".17"/>
<path d="M218 81.3l1.2-.4v.8z" fill="#f8fcff"/>
<path d="M218 81.3l1.2-.4v.8z" fill="none" stroke="#000" stroke-width=".14"/>
<path d="M219.4 80.9l1.2 .4-1.2 .4z" fill="#f8fcff"/>
<path d="M219.4 80.9l1.2 .4-1.2 .4z" fill="none" stroke="#000" stroke-width=".14"/>
<path d="M218 83.3h4" fill="none" stroke="#000" stroke-width=".17"/>
<path d="M218 83.3l1.2-.4v.8z" fill="#f8fcff"/>
<path d="M218 83.3l1.2-.4v.8z" fill="none" stroke="#000" stroke-width=".14"/>
<path d="M219.4 82.9l1.2 .4-1.2 .4z" fill="#f8fcff"/>
<path d="M219.4 82.9l1.2 .4-1.2 .4z" fill="none" stroke="#000" stroke-width=".14"/>
<path d="M218 85.3h4" fill="none" stroke="#000" stroke-width=".17"/>
<path d="M218 85.3l1.2-.4v.8z" fill="#f8fcff"/>
<path d="M218 85.3l1.2-.4v.8z" fill="none" stroke="#000" stroke-width=".14"/>
<path d="M219.4 84.9l1.2 .4-1.2 .4z" fill="#f8fcff"/>
<path d="M219.4 84.9l1.2 .4-1.2 .4z" fill="none" stroke="#000" stroke-width=".14"/>
<path d="M218 87.2h4" fill="none" stroke="#000" stroke-width=".17"/>
<path d="M218 87.2l1.2-.4v.8z" fill="#f8fcff"/>
<path d="M218 87.2l1.2-.4v.8z" fill="none" stroke="#000" stroke-width=".14"/>
<path d="M219.4 86.8l1.2 .4-1.2 .4z" fill="#f8fcff"/>
<path d="M219.4 86.8l1.2 .4-1.2 .4z" fill="none" stroke="#000" stroke-width=".14"/>
<path d="M218 89.2h4" fill="none" stroke="#000" stroke-width=".17"/>
<path d="M218 89.2l1.2-.4v.8z" fill="#f8fcff"/>
<path d="M218 89.2l1.2-.4v.8z" fill="none" stroke="#000" stroke-width=".14"/>
<path d="M219.4 88.8l1.2 .4-1.2 .4z" fill="#f8fcff"/>
<path d="M219.4 88.8l1.2 .4-1.2 .4z" fill="none" stroke="#000" stroke-width=".14"/>
<path d="M218 91.2h4" fill="none" stroke="#000" stroke-width=".17"/>
<path d="M218 91.2l1.2-.4v.7z" fill="#f8fcff"/>
<path d="M218 91.2l1.2-.4v.7z" fill="none" stroke="#000" stroke-width=".14"/>
<path d="M219.4 90.8l1.2 .4-1.2 .3z" fill="#f8fcff"/>
<path d="M219.4 90.8l1.2 .4-1.2 .3z" fill="none" stroke="#000" stroke-width=".14"/>
<path d="M218 95.1h4" fill="none" stroke="#000" stroke-width=".17"/>
<path d="M218 95.1l1.2-.4v.8z" fill="#f8fcff"/>
<path d="M218 95.1l1.2-.4v.8z" fill="none" stroke="#000" stroke-width=".14"/>
<path d="M219.4 94.7l1.2 .4-1.2 .4z" fill="#f8fcff"/>
<path d="M219.4 94.7l1.2 .4-1.2 .4z" fill="none" stroke="#000" stroke-width=".14"/>
<path d="M218 97h4" fill="none" stroke="#000" stroke-width=".17"/>
<path d="M218 97l1.2-.3v.7z" fill="#f8fcff"/>
<path d="M218 97l1.2-.3v.7z" fill="none" stroke="#000" stroke-width=".14"/>
<path d="M219.4 96.7l1.2 .3-1.2 .4z" fill="#f8fcff"/>
<path d="M219.4 96.7l1.2 .3-1.2 .4z" fill="none" stroke="#000" stroke-width=".14"/>
<path d="M218 99h4" fill="none" stroke="#000" stroke-width=".17"/>
<path d="M218 99l1.2-.4v.8z" fill="#f8fcff"/>
<path d="M218 99l1.2-.4v.8z" fill="none" stroke="#000" stroke-width=".14"/>
<path d="M219.4 98.6l1.2 .4-1.2 .4z" fill="#f8fcff"/>
<path d="M219.4 98.6l1.2 .4-1.2 .4z" fill="none" stroke="#000" stroke-width=".14"/>
<path d="M218 101h4" fill="none" stroke="#000" stroke-width=".17"/>
<path d="M218 101l1.2-.4v.8z" fill="#f8fcff"/>
<path d="M218 101l1.2-.4v.8z" fill="none" stroke="#000" stroke-width=".14"/>
<path d="M219.4 100.6l1.2 .4-1.2 .4z" fill="#f8fcff"/>
<path d="M219.4 100.6l1.2 .4-1.2 .4z" fill="none" stroke="#000" stroke-width=".14"/>
<path d="M218 102.9h4" fill="none" stroke="#000" stroke-width=".17"/>
<path d="M218 102.9l1.2-.4v.8z" fill="#f8fcff"/>
<path d="M218 102.9l1.2-.4v.8z" fill="none" stroke="#000" stroke-width=".14"/>
<path d="M219.4 102.5l1.2 .4-1.2 .4z" fill="#f8fcff"/>
<path d="M219.4 102.5l1.2 .4-1.2 .4z" fill="none" stroke="#000" stroke-width=".14"/>
<path d="M218 106.9h4M218 108.8h4" fill="none" stroke="#000" stroke-width=".17"/>
<path d="M223.9 110.8h4M224.5 111.4h2.8M225.1 112h1.6M225.7 112.5h.4M225.9 108.8v2" fill="none" stroke="#800000" stroke-width=".17"/>
<circle cx="225.9" cy="108.8" r=".39" fill="#000080"/>
<circle cx="225.9" cy="108.8" r=".39" fill="none" stroke="#000080" stroke-width=".14"/>
<path d="M223.9 57.8h2M225.9 56.8v2" fill="none" stroke="#800000" stroke-width=".17"/>
<path d="M92.4 108.8h3.9v2h-3.9M53.1 148.1h11.8" fill="none" stroke="#000080" stroke-width=".17"/>
<circle cx="96.3" cy="110.8" r=".39" fill="#000080"/>
<circle cx="96.3" cy="110.8" r=".39" fill="none" stroke="#000080" stroke-width=".14"/>
<g fill="none" stroke="#000080" stroke-width=".17">
<path d="M92.4 59.7h1.9M61 79.4h3.9M61 69.6h3.9M61 75.4h3.9M61 71.5h3.9M61 77.4h3.9M61 102.9h3.9M61 101h3.9M222 106.9h3.9v1.9h-3.9M62.9 146.1h2M62.9 150h2M62.9 154h2"/>
<path d="M62.9 155.9h2M62.9 157.9h2M92.4 144.2h1.9"/>
</g>
<circle cx="225.9" cy="108.8" r=".39" fill="#000080"/>
<circle cx="225.9" cy="108.8" r=".39" fill="none" stroke="#000080" stroke-width=".14"/>
<g fill="none" stroke="#000080" stroke-width=".17">
<path d="M222 57.8h1.9M92.4 71.5h3.9M92.4 69.6h3.9M222 77.4h3.9M222 75.4h3.9M222 73.5h3.9M222 71.5h3.9M222 63.7h3.9M61 85.3h3.9M61 83.3h3.9M61 89.2h3.9M61 87.2h3.9"/>
<path d="M92.4 85.3h3.9M92.4 83.3h3.9M190.6 99h3.9M190.6 101h3.9"/>
</g>
<g font-size="1.8">
<text x="35.7" y="27">1</text>
<text x="104.3" y="27">2</text>
<text x="173.1" y="27">3</text>
<text x="241.7" y="27">4</text>
<text x="3.4" y="45.8">A</text>
<text x="274.4" y="45.8">A</text>
<text x="90" y="59.4">J1_1</text>
<text x="212.2" y="58.3">+3.3V</text>
<text x="219.7" y="57.3">J1_1</text>
<text x="219.7" y="59.4">J3_1</text>
<text x="64" y="65.2">J2_5</text>
<text x="81.5" y="62.2">+VBUS</text>
<text x="82.6" y="60.3">+3.3V</text>
<text x="90" y="61.3">J3_1</text>
<text x="90" y="65.2">J1_3</text>
<text x="193.6" y="63.3">J2_5</text>
<text x="199.8" y="64.3">TARGETRST</text>
<text x="211" y="60.3">+VBUS</text>
<text x="213.7" y="64.3">PB0</text>
<text x="219.7" y="63.3">J1_3</text>
<text x="219.7" y="65.2">J1_4</text>
<text x="63" y="69.2">J2_10</text>
<text x="63.9" y="71.1">J2_9</text>
<text x="70.2" y="66.2">TARGETRST</text>
<text x="70.2" y="70.1">PA2</text>
<text x="84.1" y="66.2">PB0</text>
<text x="84.1" y="70.1">PB2</text>
<text x="84.2" y="68.2">PB1</text>
<text x="90" y="67.2">J1_4</text>
<text x="90" y="69.2">J2_2</text>
<text x="90" y="71.1">J4_3</text>
<text x="192.7" y="67.2">J2_10</text>
<text x="193.5" y="69.2">J2_9</text>
<text x="193.6" y="71.1">J2_8</text>
<text x="199.8" y="68.2">PA2</text>
<text x="199.8" y="70.1">PA3</text>
<text x="213.7" y="68.2">PB2</text>
<text x="213.7" y="70.1">PB3</text>
<text x="213.8" y="66.2">PB1</text>
<text x="219.7" y="67.2">J2_2</text>
<text x="219.7" y="69.2">J4_3</text>
<text x="219.7" y="71.1">J1_7</text>
<text x="63.9" y="73.1">J2_8</text>
<text x="63.9" y="75">J1_8</text>
<text x="63.9" y="77">J1_9</text>
<text x="70.2" y="72.1">PA3</text>
<text x="70.2" y="74.1">PA4</text>
<text x="70.2" y="76">PA5</text>
<text x="70.2" y="78">PA6</text>
<text x="84.1" y="74.1">PB4</text>
<text x="84.1" y="78">PB6</text>
<text x="84.2" y="72.1">PB3</text>
<text x="84.2" y="76">PB5</text>
<text x="90" y="73.1">J1_7</text>
<text x="90" y="75">J1_2</text>
<text x="90" y="77">J2_7</text>
<text x="192.7" y="77">J1_10</text>
<text x="193.5" y="75">J1_9</text>
<text x="193.6" y="73.1">J1_8</text>
<text x="199.8" y="72.1">PA4</text>
<text x="199.8" y="74.1">PA5</text>
<text x="199.8" y="76">PA6</text>
<text x="199.8" y="78">PA7</text>
<text x="213.7" y="72.1">PB4</text>
<text x="213.7" y="76">PB6</text>
<text x="213.7" y="78">PB7</text>
<text x="213.7" y="74.1">PB5</text>
<text x="219.7" y="73.1">J1_2</text>
<text x="219.7" y="75">J2_7</text>
<text x="219.7" y="77">J2_6</text>
<text x="63" y="79">J1_10</text>
<text x="63.9" y="82.9">J4_4</text>
<text x="70.2" y="79.9">PA7</text>
<text x="70.2" y="83.9">PC4</text>
<text x="84" y="83.9">PD0</text>
<text x="84.1" y="79.9">PB7</text>
<text x="90" y="79">J2_6</text>
<text x="90" y="82.9">J3_3</text>
<text x="193.5" y="80.9">J4_4</text>
<text x="193.6" y="82.9">J4_5</text>
<text x="199.8" y="81.9">PC4</text>
<text x="199.8" y="83.9">PC5</text>
<text x="213.6" y="81.9">PD0</text>
<text x="213.7" y="83.9">PD1</text>
<text x="219.7" y="80.9">J3_3</text>
<text x="219.7" y="82.9">J3_4</text>
<text x="3.5" y="87.5">B</text>
<text x="63.9" y="86.8">J4_6</text>
<text x="63.9" y="88.8">J4_7</text>
<text x="64" y="84.8">J4_5</text>
<text x="70.2" y="85.8">PC5</text>
<text x="70.2" y="87.8">PC6</text>
<text x="70.2" y="89.8">PC7</text>
<text x="84" y="87.8">PD2</text>
<text x="84.1" y="89.8">PD3</text>
<text x="84.2" y="85.8">PD1</text>
<text x="90" y="84.8">J3_4</text>
<text x="90" y="86.8">J3_5</text>
<text x="90" y="88.8">J3_6</text>
<text x="193.5" y="84.8">J4_6</text>
<text x="193.6" y="86.8">J4_7</text>
<text x="199.8" y="85.8">PC6</text>
<text x="199.8" y="87.8">PC7</text>
<text x="213.6" y="85.8">PD2</text>
<text x="213.6" y="89.8">PD6</text>
<text x="213.7" y="87.8">PD3</text>
<text x="219.7" y="84.8">J3_5</text>
<text x="219.7" y="86.8">J3_6</text>
<text x="219.7" y="88.8">J4_8</text>
<text x="274.5" y="87.5">B</text>
<text x="63.9" y="94.7">J3_7</text>
<text x="64" y="92.7">J2_3</text>
<text x="70.2" y="93.7">PE0</text>
<text x="70.2" y="95.6">PE1</text>
<text x="84" y="91.7">PD6</text>
<text x="84" y="93.7">PD7</text>
<text x="90" y="90.7">J4_8</text>
<text x="90" y="92.7">J4_9</text>
<text x="193.6" y="90.7">J2_3</text>
<text x="193.6" y="92.7">J3_7</text>
<text x="193.6" y="94.7">J3_8</text>
<text x="199.8" y="91.7">PE0</text>
<text x="199.8" y="93.7">PE1</text>
<text x="199.8" y="95.6">PE2</text>
<text x="213.6" y="91.7">PD7</text>
<text x="213.9" y="95.6">PF0</text>
<text x="219.7" y="90.7">J4_9</text>
<text x="219.7" y="94.7">J2_4</text>
<text x="63.9" y="96.7">J3_8</text>
<text x="63.9" y="98.6">J3_9</text>
<text x="64" y="100.5">J1_5</text>
<text x="70.2" y="97.6">PE2</text>
<text x="70.2" y="99.6">PE3</text>
<text x="70.2" y="101.6">PE4</text>
<text x="84.2" y="97.6">PF0</text>
<text x="84.2" y="101.6">PF2</text>
<text x="84.4" y="99.6">PF1</text>
<text x="90" y="96.7">J2_4</text>
<text x="90" y="98.6">J3_10</text>
<text x="90" y="100.5">J4_1</text>
<text x="193.5" y="96.7">J3_9</text>
<text x="193.5" y="100.5">J1_6</text>
<text x="193.6" y="98.6">J1_5</text>
<text x="199.8" y="97.6">PE3</text>
<text x="199.8" y="99.6">PE4</text>
<text x="199.8" y="101.6">PE5</text>
<text x="213.9" y="99.6">PF2</text>
<text x="214" y="97.6">PF1</text>
<text x="214" y="101.6">PF3</text>
<text x="219.7" y="96.7">J3_10</text>
<text x="219.7" y="98.6">J4_1</text>
<text x="219.7" y="100.5">J4_2</text>
<text x="63.9" y="102.5">J1_6</text>
<text x="70.2" y="103.5">PE5</text>
<text x="84.2" y="105.4">PF4</text>
<text x="84.3" y="103.5">PF3</text>
<text x="90" y="102.5">J4_2</text>
<text x="90" y="104.5">J4_10</text>
<text x="212.9" y="107.4">GND</text>
<text x="213.9" y="103.5">PF4</text>
<text x="219.7" y="102.5">J4_10</text>
<text x="219.7" y="106.5">J2_1</text>
<text x="83.3" y="109.4">GND</text>
<text x="83.3" y="111.4">GND</text>
<text x="90" y="108.4">J2_1</text>
<text x="90" y="110.4">J3_2</text>
<text x="212.9" y="109.4">GND</text>
<text x="219.7" y="108.4">J3_2</text>
<text x="3.5" y="129.3">C</text>
<text x="274.5" y="129.3">C</text>
<text x="66.6" y="143.8">1</text>
<text x="90" y="143.8">9</text>
<text x="66.4" y="145.7">2</text>
<text x="66.4" y="149.7">4</text>
<text x="66.5" y="147.6">3</text>
<text x="70.2" y="144.8">VIN</text>
<text x="70.2" y="146.7">3V3</text>
<text x="70.2" y="148.7">GND</text>
<text x="79.2" y="146.7">CARD_CS</text>
<text x="83.2" y="148.7">LITE</text>
<text x="84.2" y="144.8">D/C</text>
<text x="90" y="145.7">10</text>
<text x="90" y="147.6">11</text>
<text x="90" y="149.7">MH1</text>
<text x="66.4" y="153.6">6</text>
<text x="66.4" y="155.5">7</text>
<text x="66.5" y="151.6">5</text>
<text x="70.2" y="150.6">SCK</text>
<text x="70.2" y="152.5">MISO</text>
<text x="70.2" y="154.6">MOSI</text>
<text x="83.4" y="152.5">MH2</text>
<text x="83.5" y="154.6">MH3</text>
<text x="83.6" y="150.6">MH1</text>
<text x="90" y="151.6">MH2</text>
<text x="90" y="153.6">MH3</text>
<text x="90" y="155.5">MH4</text>
<text x="66.5" y="157.5">8</text>
<text x="70.2" y="156.5">TFT_CS</text>
<text x="70.2" y="158.5">RESET</text>
<text x="83.4" y="156.5">MH4</text>
<text x="3.4" y="171">D</text>
<text x="205.3" y="173.2">Title</text>
<text x="274.4" y="171">D</text>
<text x="205.3" y="179.1">Size</text>
<text x="215.1" y="179.1">Number</text>
<text x="254.3" y="179.1">Revision</text>
<text x="205.3" y="185">Date:</text>
<text x="206.3" y="182.1">Legal</text>
<text x="214.2" y="185">4/17/2022</text>
<text x="244.5" y="185">Sheet</text>
<text x="249.8" y="185">of</text>
<text x="35.7" y="189.9">1</text>
<text x="104.3" y="189.9">2</text>
<text x="173.1" y="189.9">3</text>
<text x="205.3" y="187">File:</text>
<text x="214.2" y="187">G:\MyDrive\..\Robot.SchDoc</text>
<text x="241.7" y="189.9">4</text>
<text x="244.5" y="187">Drawn By:</text>
</g>
<g font-size="1.8" fill="#000080">
<text x="68.8" y="57.3">U?</text>
<text x="198.4" y="55.4">U?</text>
<text x="105.4" y="70.1">OPT3101_RIGHT</text>
<text x="121.8" y="69.2">ULTRASONIC2_ECHO</text>
<text x="121.8" y="71.1">ULTRASONIC2_TRIG</text>
<text x="141.4" y="69.2">PING2</text>
<text x="121.8" y="73.1">PING1</text>
<text x="121.8" y="77">PING0</text>
<text x="106" y="83.9">OPT3101_LEFT</text>
<text x="121.8" y="82.9">AIN7</text>
<text x="37.4" y="84.8">PING3</text>
<text x="121.8" y="88.8">AIN4</text>
<text x="121.8" y="86.8">AIN5</text>
<text x="121.8" y="84.8">AIN6</text>
<text x="37.4" y="92.7">AIN3</text>
<text x="37.4" y="94.7">AIN2</text>
<text x="37.4" y="96.7">AIN1</text>
<text x="37.4" y="98.6">AIN0</text>
<text x="198.4" y="112.4">EK-TM4C123GXL</text>
<text x="68.8" y="114.3">EK-TM4C123GXL</text>
<text x="68.8" y="141.8">DS?</text>
<text x="68.8" y="161.4">ST7735</text>
</g>
<g font-size="1.8" fill="#800000">
<text x="226.3" y="58.3">+3.3</text>
<text x="96.7" y="60.3">+3.3</text>
<text x="225.9" y="63.3">MOTOR_NFAULT</text>
<text x="53.1" y="69.2">SSI0_SCK</text>
<text x="54.5" y="71.1">LCD_CS</text>
<text x="96.3" y="71.1">I2C0_SDA</text>
<text x="96.3" y="69.2">I2C0_SCL</text>
<text x="225.9" y="71.1">MOTOR_R2</text>
<text x="52.2" y="75">SSI0_MOSI</text>
<text x="54.1" y="77">LCD_DC</text>
<text x="225.9" y="77">MOTOR_L1</text>
<text x="225.9" y="75">MOTOR_L2</text>
<text x="225.9" y="73.1">MOTOR_R1</text>
<text x="48.1" y="82.9">OPT3101_R_GP1</text>
<text x="51.2" y="79">LCD_RESET</text>
<text x="96.3" y="82.9">I2C3_SCL</text>
<text x="47.9" y="84.8">OPT3101_R_RST</text>
<text x="48" y="88.8">OPT3101_L_RST</text>
<text x="48.2" y="86.8">OPT3101_L_GP1</text>
<text x="96.3" y="84.8">I2C3_SDA</text>
<text x="53.9" y="100.5">CAN_RX</text>
<text x="183.5" y="98.6">CAN_RX</text>
<text x="183.5" y="100.5">CAN_TX</text>
<text x="54" y="102.5">CAN_TX</text>
<text x="94.4" y="116.3">GND</text>
<text x="224.1" y="114.3">GND</text>
<text x="94.3" y="143.8">LCD_DC</text>
<text x="45" y="148.7">GND</text>
<text x="55.1" y="149.7">SSI0_SCK</text>
<text x="57.5" y="146.7">+3.3</text>
<text x="54.2" y="153.6">SSI0_MOSI</text>
<text x="56.4" y="155.5">LCD_CS</text>
<text x="53.1" y="157.5">LCD_RESET</text>
</g>
</svg>
